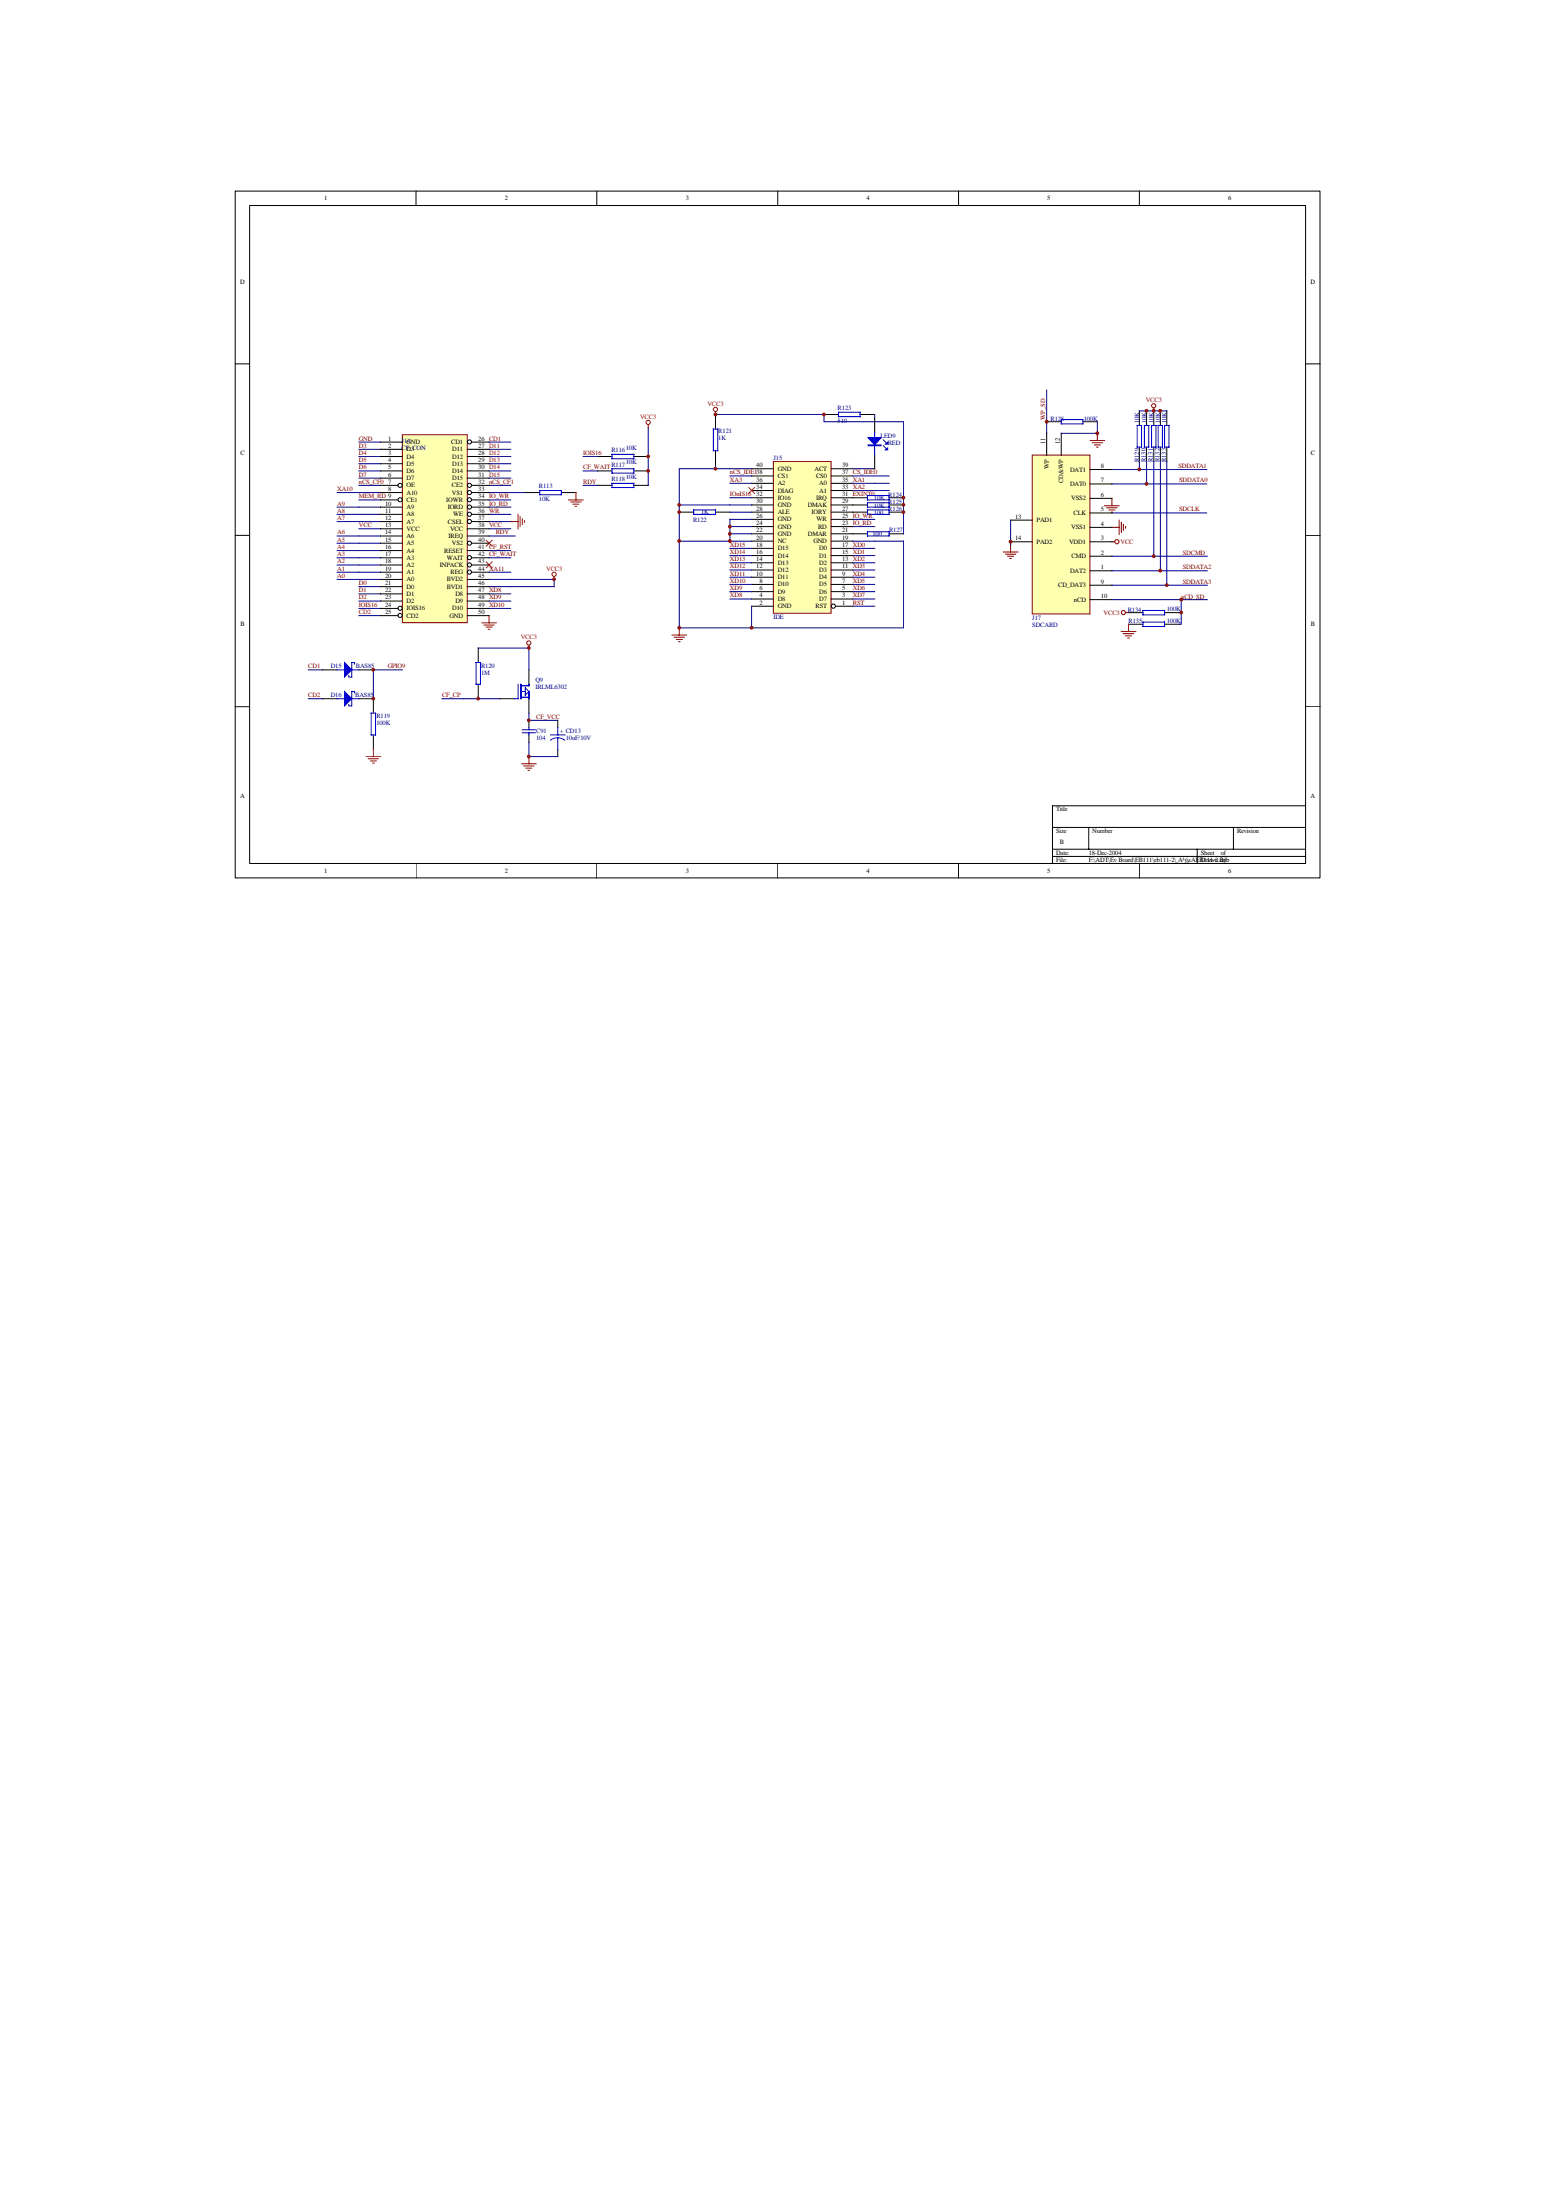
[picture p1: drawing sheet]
<svg xmlns="http://www.w3.org/2000/svg" width="210mm" height="297mm" viewBox="0 0 210 297" stroke-linecap="round" stroke-linejoin="round" font-family="sans-serif">
<g fill="none" stroke="#000" stroke-width=".13">
<path d="M31.7 25.8h146.5v92.7h-146.5zM33.7 27.7h142.5v88.9h-142.5zM56.2 25.8v1.9M80.6 25.8v1.9M105 25.8v1.9M129.4 25.8v1.9M153.8 25.8v1.9M31.7 49.1h2M176.3 49.1h1.9M31.7 72.3h2M70.9 66.5h2M75.8 66.5h1.9"/>
<path d="M80.7 61.6h1.9M80.7 63.6h1.9M80.7 65.5h1.9M85.6 61.6h1.9M85.6 63.6h1.9M85.6 65.5h1.9M176.3 72.3h1.9M31.7 95.4h2M176.3 95.4h1.9M56.2 116.6v2M80.6 116.6v2M105 116.6v2"/>
<path d="M129.4 116.6v2M142.1 111.7h34.2M142.1 114.7h34.2M142.1 115.6h34.2M147 111.7v3M153.8 116.6v2M161.6 114.7v1.9M166.5 111.7v3M176.3 108.8h-34.2v7.8"/>
</g>
<g fill="none" stroke="#000080" stroke-width=".13">
<path d="M48.5 59.7h2.9M66 59.7h2.9M87.5 57.7v7.8M45.5 66.5h5.9M45.5 68.5h5.9M45.5 69.4h5.9M45.5 70.4h5.9M45.5 72.4h5.9M45.5 73.3h5.9M45.5 74.3h5.9M45.5 75.3h5.9M45.5 76.3h5.9"/>
<path d="M45.5 77.3h5.9M45.5 78.2h5.9M48.5 60.7h2.9M48.5 61.6h2.9M48.5 62.6h2.9M48.5 63.6h2.9M48.5 64.6h2.9M48.5 65.5h2.9M48.5 67.5h2.9M48.5 71.4h2.9M48.5 79.2h2.9M66 60.7h2.9"/>
<path d="M66 61.6h2.9M66 62.6h2.9M66 63.6h2.9M66 64.6h2.9M66 65.5h2.9M66 66.5h4.9M66 67.5h2.9M66 68.5h2.9M66 69.4h2.9M66 70.4h2.9M66 71.4h2.9M66 72.4h3.5"/>
<path d="M66 74.3h2.9M66 75.3h2.9M66 77.3h2.9M66 78.2h8.8M66 79.2h8.8M78.7 61.6h2M78.7 63.6h2M78.7 65.5h2M48.5 80.2h2.9M48.5 81.2h2.9M48.5 82.1h2.9M48.5 83.1h2.9"/>
<path d="M66 80.2h2.9M66 81.2h2.9M66 82.1h2.9"/>
</g>
<g fill="none" stroke="#bf0000" stroke-width=".13">
<path d="M87.5 57.3v.4M68.9 70.4h1M69.9 69.4v2M70.2 69.7v1.4M70.5 70v.8M70.8 70.3v.2M74.8 77.9v.3M76.8 67.5h1.9M77 67.8h1.4M77.3 68.1h.8M77.6 68.4h.2M77.7 66.5v1"/>
<path d="M65 84.1h2M65.3 84.4h1.4M65.6 84.7h.8M65.9 85h.2M66 83.1v1"/>
<circle cx="87.5" cy="57" r=".29"/>
<circle cx="74.8" cy="77.5" r=".29"/>
</g>
<path d="M72.9 66.2h2.9v.6h-2.9zM82.6 61.3h3v.6h-3zM82.6 63.3h3v.6h-3zM82.6 65.3h3v.5h-3z" fill="none" stroke="#00f" stroke-width=".13"/>
<path d="M65.6 73l.8 .7M65.6 75.9l.8 .8M66.4 73l-.8 .7M66.4 75.9l-.8 .8" fill="none" stroke="#f00" stroke-width=".13"/>
<path d="M104.4 62.3h7.8v20.5h-7.8z" fill="#ffffb0"/>
<g fill="none" stroke="#800000" stroke-width=".13">
<path d="M147.2 59.5h1.9M147.4 59.8h1.4M148.1 58.5v1M155.7 55.1v.4M104.4 62.3h7.8v20.5h-7.8zM135.4 74.5h2M135.7 74.8h1.4M136 75.1h.8M136.3 75.4h.2M136.4 73.6v.9M147.7 60.1h.8M148 60.4h.2"/>
<path d="M149.1 68.3h2M149.4 68.6h1.4M149.7 68.9h.8M150 69.2h.2M150.1 73.2h.4M150.1 67.3v1M150.1 71.2h1M151.1 70.2v2M151.4 70.5v1.4M151.6 70.8v.8M151.9 71.1v.2M151.4 85.3h1.9"/>
<path d="M151.6 85.6h1.4M151.9 82.7h.4M151.9 85.9h.8M152.2 86.1h.2M152.3 84.3v1"/>
<circle cx="155.7" cy="54.8" r=".29"/>
<circle cx="150.8" cy="73.1" r=".29"/>
<circle cx="151.6" cy="82.7" r=".28"/>
</g>
<g fill="none" stroke="#000" stroke-width=".13">
<path d="M96.6 56v1.9M111.2 56h2M116.1 56h2M118.1 56.5v1.9M141.3 56.9h2M146.2 56.9h1.9M153.8 55.5v1.9M154.8 55.5v1.9M155.7 55.5v1.9M156.6 55.5v1.9M157.5 55.5v1.9M91.7 69.2h1.9"/>
<path d="M96.6 69.2h1.9M96.6 60.9v1.9M101.5 79.9h2.9M101.5 78.9h2.9M101.5 77.9h2.9M101.5 77h2.9M101.5 76h2.9M101.5 75h2.9M101.5 74h2.9M101.5 73.1h2.9M101.5 72.1h2.9M101.5 71.1h2.9"/>
<path d="M101.5 70.1h2.9M101.5 69.2h2.9M101.5 68.2h2.9M101.5 67.2h2.9M101.5 66.2h2.9M101.5 65.3h2.9M101.5 64.3h2.9M101.5 63.3h2.9M112.2 79.9h2.9M112.2 78.9h2.9M112.2 77.9h2.9M112.2 77h2.9"/>
<path d="M112.2 76h2.9M112.2 75h2.9M112.2 74h2.9M112.2 73.1h2.9M112.2 72.1h4.9M112.2 71.1h2.9M112.2 70.1h2.9M112.2 69.2h4.9M112.2 68.2h4.9M112.2 67.2h4.9M112.2 66.2h2.9M112.2 65.3h2.9"/>
<path d="M112.2 64.3h2.9M112.2 63.3h2.9M118.1 61.3v2M120 72.1h2M120 69.2h2M120 68.2h2M120 67.2h2M153.8 60.4v1.9M154.8 60.4v1.9M155.7 60.4v1.9M156.6 60.4v1.9M157.5 60.4v1.9"/>
<path d="M43.6 94.3h1.9M43.6 90.4h1.9M48.5 94.3h1.9v2M48.5 90.4h1.9M50.4 99.2v2M64.6 87.5v2M64.6 92.4v1.9M67.5 94.3h1.9M71.4 90.4v2M71.4 94.3v2M71.4 97.3v1M71.4 99.2v1"/>
<path d="M75.3 97.3v1M101.5 81.9h2.9M101.5 80.9h2.9M112.2 80.9h2.9M112.8 81.9h2.3M152.3 82.7h2M152.3 84.3h2M157.2 82.7h2M157.2 84.3h2M75.3 101.2v1"/>
<circle cx="112.5" cy="81.8" r=".29"/>
</g>
<g fill="none" stroke="#000080" stroke-width=".13">
<path d="M96.6 56h14.6v.9h10.8v15.2M118.1 56v.5M141.3 52.7v5.8M148.1 56.9v1.6h-4.8M153.8 55.5h3.7M74.8 78.2v1M91.7 73.1v11.7h9.8v-2.9M96.6 62.8v.5M98.5 64.3h3M98.5 65.3h3M98.5 69.2h3M98.5 71.1h3"/>
<path d="M98.5 72.1h3M98.5 73.1h3M98.5 74h3M98.5 75h3M98.5 76h3M98.5 77h3M98.5 77.9h3M98.5 78.9h3M98.5 79.9h3M98.5 67.2h3M101.5 68.2h-9.8v4.9h6.8v-3h3M101.5 63.3h-9.8v4.9"/>
<path d="M115.1 73.1h6.9v11.7h-20.5M115.1 63.3h3M115.1 64.3h4.9M115.1 65.3h4.9M115.1 70.1h3M115.1 71.1h3M115.1 74h3M115.1 75h3M115.1 76h3M115.1 77h3M115.1 77.9h3M115.1 78.9h3"/>
<path d="M115.1 79.9h3M115.1 66.2h4.9M136.4 70.2v3.4M150.1 77.1h12.9M150.1 63.4h12.8M150.1 65.3h12.8M150.1 69.3h12.8M150.1 75.1h12.9M150.1 79h12.9M153.8 62.3v1.1M154.8 62.3v3M155.7 62.3v12.8"/>
<path d="M156.6 62.3v14.8M157.5 62.3v16.7M41.6 90.4h2M41.6 94.3h2M54.3 90.4h-3.9v3.9M59.7 94.3h7.8M64.6 87.5h6.8v2.9M71.4 96.3v1h3.9M98.5 80.9h3M115.1 80.9h3M115.1 81.9h3M150.1 81h12.9"/>
<path d="M159.2 82.7h.2M159.4 81v3.3h-.2M71.4 100.2v2h3.9"/>
</g>
<g fill="none" stroke="#bf0000" stroke-width=".13">
<path d="M96.6 55.6v.4M71.4 87.1v.4M90.7 85.7h2M91 86h1.4M91.3 86.3h.8M91.6 86.6h.2M91.7 84.8v.9M70.4 103.1h2M70.7 103.4h1.4M71 103.7h.8M71.3 104h.2M71.4 102.2v.9"/>
<circle cx="96.6" cy="55.3" r=".29"/>
<circle cx="71.4" cy="86.8" r=".29"/>
</g>
<g fill="none" stroke="#00f" stroke-width=".13">
<path d="M96.3 57.9h.6v3h-.6zM113.2 55.7h2.9v.6h-2.9zM118.1 58.4v2.9M119.2 59.4l.4 .4M143.3 56.7h2.9v.5h-2.9zM153.5 57.4h.6v3h-.6zM154.5 57.4h.6v3h-.6zM155.4 57.4h.6v3h-.6zM156.3 57.4h.6v3h-.6zM157.2 57.4h.6v3h-.6zM93.6 68.9h3v.5h-3zM117.1 68.9h2.9v.5h-2.9z"/>
<path d="M117.1 66.9h2.9v.6h-2.9zM117.1 67.9h2.9v.6h-2.9zM117.1 71.8h2.9v.6h-2.9zM119.2 60.2l.4 .4M45.5 94.3h1M45.5 90.4h1M47.5 94.3h1M47.5 90.4h1M47.9 89.7v-.2h-.4v1.9h-.4v-.2M47.9 93.6v-.2h-.4v1.9h-.4v-.2M50.1 96.3h.6v2.9h-.6zM64.3 89.5h.6v2.9h-.6z"/>
<path d="M69.9 92.4v1.9h-.5M70.3 92.4v1.9M70.3 94.1h1.1M70.3 93.4h.6M70.5 98.9h1.8M70.5 98.5h1.8M70.9 92.9l.5 .5-.5 .5zM71.4 92.4v.2h-1.1M71.4 93.4v.9M71.4 98.3v.2M71.4 98.9v.3M74.3 99.9a1.59 1.59 0 0 1 1.9 0"/>
<path d="M74.3 99.2h2M75.3 98.3v.9M75.3 99.6v1.6M154.3 82.4h2.9v.6h-2.9zM154.3 84h2.9v.6h-2.9z"/>
</g>
<path d="M101.1 65.8l.8 .8M101.9 65.8l-.8 .8M49.4 102.2h2M49.7 102.4h1.4M50 102.7h.8M50.3 103h.2M50.4 101.2v1" fill="none" stroke="#f00" stroke-width=".13"/>
<g fill="#00f" stroke="#00f" stroke-width=".13">
<path d="M117.2 59.1h1.7l-.8 1z"/>
<path d="M119.5 60.7l.3-.2v.2z"/>
<path d="M119.5 60l.3-.3v.3z"/>
<path d="M46.5 89.5l1 .9-1 1z"/>
<path d="M46.5 93.4l1 .9-1 1z"/>
<path d="M117.2 60.1h1.7v.1h-1.7z" fill-rule="evenodd"/>
</g>
<g fill="#800000" stroke="#800000" stroke-width=".13">
<path d="M87.4 61.5h.2v.3h-.2z" fill-rule="evenodd"/>
<path d="M87.4 63.4h.2v.3h-.2z" fill-rule="evenodd"/>
<path d="M98.4 71h.2v.2h-.2z" fill-rule="evenodd"/>
<path d="M98.4 71.9h.2v.3h-.2z" fill-rule="evenodd"/>
<path d="M98.4 72.9h.2v.3h-.2z" fill-rule="evenodd"/>
<path d="M91.5 84.6h.3v.3h-.3z" fill-rule="evenodd"/>
<path d="M91.5 69h.3v.3h-.3z" fill-rule="evenodd"/>
<path d="M91.5 72.9h.3v.3h-.3z" fill-rule="evenodd"/>
<path d="M91.5 68h.3v.3h-.3z" fill-rule="evenodd"/>
<path d="M121.8 67.1h.3v.2h-.3z" fill-rule="evenodd"/>
<path d="M121.8 68h.3v.3h-.3z" fill-rule="evenodd"/>
<path d="M96.4 55.8h.3v.3h-.3z" fill-rule="evenodd"/>
<path d="M96.4 63.2h.3v.2h-.3z" fill-rule="evenodd"/>
<path d="M50.3 94.2h.2v.3h-.2z" fill-rule="evenodd"/>
<path d="M50.3 90.3h.2v.3h-.2z" fill-rule="evenodd"/>
<path d="M154.6 55.3h.3v.3h-.3z" fill-rule="evenodd"/>
<path d="M155.6 55.3h.3v.3h-.3z" fill-rule="evenodd"/>
<path d="M153.7 63.2h.2v.3h-.2z" fill-rule="evenodd"/>
<path d="M154.6 65.2h.3v.3h-.3z" fill-rule="evenodd"/>
<path d="M155.6 75h.3v.2h-.3z" fill-rule="evenodd"/>
<path d="M157.4 78.9h.2v.2h-.2z" fill-rule="evenodd"/>
<path d="M64.4 94.2h.3v.3h-.3z" fill-rule="evenodd"/>
<path d="M71.2 87.4h.3v.2h-.3z" fill-rule="evenodd"/>
<path d="M71.2 97.1h.3v.3h-.3z" fill-rule="evenodd"/>
<path d="M71.2 102h.3v.3h-.3z" fill-rule="evenodd"/>
<path d="M74.7 78.1h.2v.2h-.2z" fill-rule="evenodd"/>
<path d="M121.8 69h.3v.3h-.3z" fill-rule="evenodd"/>
<path d="M111.1 55.8h.2v.3h-.2z" fill-rule="evenodd"/>
<circle cx="101.5" cy="84.8" r=".18"/>
<circle cx="148.1" cy="58.5" r=".18"/>
<circle cx="141.3" cy="56.9" r=".19"/>
<circle cx="159.5" cy="81" r=".18"/>
<circle cx="159.5" cy="82.7" r=".18"/>
<circle cx="156.6" cy="55.5" r=".18"/>
<circle cx="156.6" cy="77" r=".19"/>
</g>
<path d="M139.4 61.5h7.7v21.4h-7.7z" fill="#ffffb0"/>
<path d="M139.3 61.4h7.8v21.5h-7.8z" fill="none" stroke="#800000" stroke-width=".13"/>
<g fill="none" stroke="#000" stroke-width=".13">
<path d="M141.3 58.5v2.9M143.3 58.5v2.9M136.4 73.2h2.9M136.4 70.2h2.9M147.2 77.1h2.9M147.2 75.1h2.9M147.2 73.2h2.9M147.2 71.2h2.9M147.2 69.3h2.9M147.2 67.3h2.9M147.2 65.3h2.9M147.2 63.4h2.9"/>
<path d="M147.2 79h2.9M147.2 81h2.9"/>
</g>
<path d="M136.3 73h.2v.3h-.2z" fill-rule="evenodd" fill="#800000" stroke="#800000" stroke-width=".13"/>
<path d="M54.3 58.7h8.8v25.4h-8.8z" fill="#ffffb0"/>
<path d="M54.3 58.7h8.8v25.4h-8.8z" fill="none" stroke="#800000" stroke-width=".13"/>
<g fill="none" stroke="#000" stroke-width=".13">
<path d="M51.4 59.7h2.9M63.7 59.7h2.3M51.4 65.5h2.3M51.4 66.5h2.9M51.4 67.5h2.3M51.4 68.5h2.9M51.4 69.4h2.9M51.4 70.4h2.9M51.4 71.4h2.9M51.4 79.2h2.9M51.4 60.7h2.9M51.4 61.6h2.9"/>
<path d="M51.4 62.6h2.9M51.4 63.6h2.9M51.4 64.6h2.9M51.4 72.4h2.9M51.4 73.3h2.9M51.4 74.3h2.9M51.4 75.3h2.9M51.4 76.3h2.9M51.4 77.3h2.9M51.4 78.2h2.9M63.1 71.4h2.9M63.1 79.2h2.9"/>
<path d="M63.1 60.7h2.9M63.1 61.6h2.9M63.1 62.6h2.9M63.1 63.6h2.9M63.1 64.6h2.9M63.1 72.4h2.9M63.1 74.3h2.9M63.1 78.2h2.9M63.7 65.5h2.3M63.7 66.5h2.3M63.7 67.5h2.3M63.7 68.5h2.3"/>
<path d="M63.7 69.4h2.3M63.7 70.4h2.3M63.7 73.3h2.3M63.7 75.3h2.3M63.7 76.3h2.3M63.7 77.3h2.3M51.4 80.2h2.9M51.4 81.2h2.9M51.4 82.1h2.3M51.4 83.1h2.3M63.1 80.2h2.9M63.1 81.2h2.9"/>
<path d="M63.1 82.1h2.9M63.1 83.1h2.9"/>
<circle cx="63.4" cy="59.7" r=".28"/>
<circle cx="54" cy="67.5" r=".28"/>
<circle cx="54" cy="65.5" r=".28"/>
<circle cx="63.4" cy="77.2" r=".28"/>
<circle cx="63.4" cy="68.5" r=".28"/>
<circle cx="63.4" cy="76.3" r=".28"/>
<circle cx="63.4" cy="69.4" r=".28"/>
<circle cx="63.4" cy="70.4" r=".28"/>
<circle cx="63.4" cy="75.3" r=".28"/>
<circle cx="63.4" cy="66.5" r=".28"/>
<circle cx="63.4" cy="67.5" r=".28"/>
<circle cx="63.4" cy="73.3" r=".28"/>
<circle cx="63.4" cy="65.5" r=".28"/>
<circle cx="54" cy="83.1" r=".28"/>
<circle cx="54" cy="82.1" r=".28"/>
</g>
<g font-size=".9">
<text x="43.8" y="27.1">1</text>
<text x="68.2" y="27.1">2</text>
<text x="92.6" y="27.1">3</text>
<text x="117" y="27.1">4</text>
<text x="141.4" y="27.1">5</text>
<text x="165.8" y="27.1">6</text>
<text x="32.4" y="38.3">D</text>
<text x="176.9" y="38.3">D</text>
<text x="52.4" y="59.5">1</text>
<text x="60.9" y="60">CD1</text>
<text x="64.6" y="59.5">26 CD1</text>
<text x="141.1" y="60" transform="rotate(-90 141.1 60)">11</text>
<text x="143" y="60" transform="rotate(-90 143 60)">12</text>
<text x="32.4" y="61.4">C</text>
<text x="52.4" y="65.3">7</text>
<text x="52.4" y="60.5">2</text>
<text x="52.4" y="61.4">3</text>
<text x="52.4" y="62.4">4</text>
<text x="52.4" y="63.4">5</text>
<text x="52.4" y="64.3">6</text>
<text x="54.9" y="65.8">OE</text>
<text x="54.9" y="61.9">D4</text>
<text x="54.9" y="62.9">D5</text>
<text x="54.9" y="63.9">D6</text>
<text x="54.9" y="64.8">D7</text>
<text x="61" y="65.8">CE2</text>
<text x="61" y="60.9">D11</text>
<text x="61" y="61.9">D12</text>
<text x="61" y="62.9">D13</text>
<text x="61" y="63.9">D14</text>
<text x="61" y="64.8">D15</text>
<text x="64.6" y="60.5">27 D11</text>
<text x="64.6" y="61.4">28 D12</text>
<text x="64.6" y="62.4">29 D13</text>
<text x="64.6" y="63.4">30 D14</text>
<text x="64.6" y="64.3">31 D15</text>
<text x="64.6" y="65.3">32 nCS_CF1</text>
<text x="102.1" y="65">36</text>
<text x="102.1" y="63.1">40</text>
<text x="105" y="65.5">A2</text>
<text x="105" y="64.5">CS1</text>
<text x="105" y="63.6">GND</text>
<text x="109.9" y="63.6">ACT</text>
<text x="110.2" y="64.5">CS0</text>
<text x="110.6" y="65.5">A0</text>
<text x="113.7" y="65">35 XA1</text>
<text x="113.7" y="64.1">37 CS_IDE0</text>
<text x="113.7" y="63.1">39</text>
<text x="141.6" y="63.3" transform="rotate(-90 141.6 63.3)">WP</text>
<text x="143.5" y="65.2" transform="rotate(-90 143.5 65.2)">CD&amp;WP</text>
<text x="144.4" y="65.6">DAT0</text>
<text x="144.4" y="63.7">DAT1</text>
<text x="148.6" y="65.1">7</text>
<text x="148.6" y="63.2">8</text>
<text x="176.9" y="61.4">C</text>
<text x="52" y="68.3">10</text>
<text x="52" y="69.2">11</text>
<text x="52" y="70.2">12</text>
<text x="52" y="71.2">13</text>
<text x="52.4" y="66.3">8</text>
<text x="54.9" y="66.8">A10</text>
<text x="54.9" y="67.8">CE1</text>
<text x="54.9" y="68.7">A9</text>
<text x="54.9" y="69.7">A8</text>
<text x="54.9" y="70.7">A7</text>
<text x="54.9" y="71.7">VCC</text>
<text x="60.2" y="67.8">IOWR</text>
<text x="60.4" y="68.7">IORD</text>
<text x="60.5" y="70.7">CSEL</text>
<text x="60.7" y="71.7">VCC</text>
<text x="61" y="66.8">VS1</text>
<text x="61.2" y="69.7">WE</text>
<text x="64.6" y="71.2">38 VCC</text>
<text x="64.6" y="66.3">33</text>
<text x="64.6" y="67.3">34 IO_WR</text>
<text x="64.6" y="68.3">35 IO_RD</text>
<text x="64.6" y="69.2">36 WR</text>
<text x="64.6" y="70.2">37</text>
<text x="102.1" y="71.9">22</text>
<text x="102.1" y="70.9">24</text>
<text x="102.1" y="69.9">26</text>
<text x="102.1" y="68.9">28</text>
<text x="102.1" y="68">30</text>
<text x="102.1" y="67">32</text>
<text x="102.1" y="66">34</text>
<text x="105" y="71.4">GND</text>
<text x="105" y="70.4">GND</text>
<text x="105" y="69.4">ALE</text>
<text x="105" y="68.5">GND</text>
<text x="105" y="67.5">IO16</text>
<text x="105" y="66.5">DIAG</text>
<text x="109" y="68.5">DMAK</text>
<text x="109.5" y="69.4">IORY</text>
<text x="110.2" y="67.5">IRQ</text>
<text x="110.2" y="70.4">WR</text>
<text x="110.4" y="71.4">RD</text>
<text x="110.6" y="66.5">A1</text>
<text x="113.7" y="71.9">21</text>
<text x="113.7" y="70.9">23 IO_RD</text>
<text x="113.7" y="69.9">25 IO_WR</text>
<text x="113.7" y="68.9">27</text>
<text x="113.7" y="67">31 EXINT0</text>
<text x="113.7" y="66">33 XA2</text>
<text x="113.7" y="68">29</text>
<text x="137" y="70">13</text>
<text x="139.9" y="70.5">PAD1</text>
<text x="144.6" y="71.5">VSS1</text>
<text x="144.6" y="67.6">VSS2</text>
<text x="144.9" y="69.5">CLK</text>
<text x="148.6" y="71">4</text>
<text x="148.6" y="67.1">6</text>
<text x="148.6" y="69">5</text>
<text x="52" y="72.2">14</text>
<text x="52" y="73.1">15</text>
<text x="52" y="74.1">16</text>
<text x="52" y="75.1">17</text>
<text x="52" y="76.1">18</text>
<text x="52" y="77">19</text>
<text x="54.9" y="72.6">A6</text>
<text x="54.9" y="73.6">A5</text>
<text x="54.9" y="74.6">A4</text>
<text x="54.9" y="75.6">A3</text>
<text x="54.9" y="76.6">A2</text>
<text x="54.9" y="77.5">A1</text>
<text x="59.4" y="76.6">INPACK</text>
<text x="60" y="74.6">RESET</text>
<text x="60.3" y="75.6">WAIT</text>
<text x="60.5" y="72.6">IREQ</text>
<text x="60.8" y="77.5">REG</text>
<text x="61" y="73.6">VS2</text>
<text x="64.6" y="72.2">39</text>
<text x="64.6" y="74.1">41 CF_RST</text>
<text x="64.6" y="76.1">43</text>
<text x="64.6" y="73.1">40</text>
<text x="64.6" y="77">44 XA11</text>
<text x="64.6" y="75.1">42 CF_WAIT</text>
<text x="102.1" y="77.7">10</text>
<text x="102.1" y="76.8">12</text>
<text x="102.1" y="75.8">14</text>
<text x="102.1" y="74.8">16</text>
<text x="102.1" y="73.8">18</text>
<text x="102.1" y="72.9">20</text>
<text x="105" y="77.2">D12</text>
<text x="105" y="76.3">D13</text>
<text x="105" y="75.3">D14</text>
<text x="105" y="74.3">D15</text>
<text x="105" y="73.3">NC</text>
<text x="105" y="72.3">GND</text>
<text x="109.1" y="72.3">DMAR</text>
<text x="109.8" y="73.3">GND</text>
<text x="110.6" y="77.2">D3</text>
<text x="110.6" y="76.3">D2</text>
<text x="110.6" y="75.3">D1</text>
<text x="110.6" y="74.3">D0</text>
<text x="113.7" y="77.7">9</text>
<text x="113.7" y="76.8">11 XD3</text>
<text x="113.7" y="75.8">13 XD2</text>
<text x="113.7" y="74.8">15 XD1</text>
<text x="113.7" y="73.8">17 XD0</text>
<text x="113.7" y="72.9">19</text>
<text x="137" y="72.9">14</text>
<text x="139.9" y="73.4">PAD2</text>
<text x="144.3" y="73.4">VDD1</text>
<text x="144.4" y="77.3">DAT2</text>
<text x="144.6" y="75.4">CMD</text>
<text x="148.6" y="76.9">1</text>
<text x="148.6" y="74.9">2</text>
<text x="148.6" y="72.9">3</text>
<text x="52" y="79">21</text>
<text x="52" y="80">22</text>
<text x="52" y="80.9">23</text>
<text x="52" y="81.9">24</text>
<text x="52" y="82.9">25</text>
<text x="52" y="78">20</text>
<text x="54.9" y="79.5">D0</text>
<text x="54.9" y="80.5">D1</text>
<text x="54.9" y="81.4">D2</text>
<text x="54.9" y="82.4">IOIS16</text>
<text x="54.9" y="83.4">CD2</text>
<text x="54.9" y="78.5">A0</text>
<text x="60.3" y="78.5">BVD2</text>
<text x="60.3" y="79.5">BVD1</text>
<text x="60.7" y="83.4">GND</text>
<text x="61" y="82.4">D10</text>
<text x="61.5" y="80.5">D8</text>
<text x="61.5" y="81.4">D9</text>
<text x="64.6" y="81.9">49 XD10</text>
<text x="64.6" y="78">45</text>
<text x="64.6" y="79">46</text>
<text x="64.6" y="80">47 XD8</text>
<text x="64.6" y="80.9">48 XD9</text>
<text x="64.6" y="82.9">50</text>
<text x="102.5" y="81.6">2</text>
<text x="102.5" y="80.7">4</text>
<text x="102.5" y="79.7">6</text>
<text x="102.5" y="78.7">8</text>
<text x="105" y="82.1">GND</text>
<text x="105" y="81.2">D8</text>
<text x="105" y="80.2">D9</text>
<text x="105" y="79.2">D10</text>
<text x="105" y="78.2">D11</text>
<text x="110.1" y="82.1">RST</text>
<text x="110.6" y="81.2">D7</text>
<text x="110.6" y="80.2">D6</text>
<text x="110.6" y="79.2">D5</text>
<text x="110.6" y="78.2">D4</text>
<text x="113.7" y="81.6">1</text>
<text x="113.7" y="80.7">3</text>
<text x="113.7" y="79.7">5</text>
<text x="113.7" y="78.7">7</text>
<text x="142.8" y="79.3">CD_DAT3</text>
<text x="145" y="81.2">nCD</text>
<text x="148.6" y="78.8">9</text>
<text x="148.6" y="80.8">10</text>
<text x="32.4" y="84.6">B</text>
<text x="177" y="84.6">B</text>
<text x="32.4" y="107.7">A</text>
<text x="176.9" y="107.7">A</text>
<text x="142.6" y="109.6">Title</text>
<text x="142.6" y="112.5">Size</text>
<text x="143" y="113.9">B</text>
<text x="147.4" y="112.5">Number</text>
<text x="167" y="112.5">Revision</text>
<text x="43.8" y="117.9">1</text>
<text x="68.2" y="117.9">2</text>
<text x="92.6" y="117.9">3</text>
<text x="117" y="117.9">4</text>
<text x="141.4" y="117.9">5</text>
<text x="142.6" y="115.4">Date:</text>
<text x="142.6" y="116.4">File:</text>
<text x="147" y="115.4">18-Dec-2004</text>
<text x="147" y="116.4">F:\ADT\Ev Board\EB111\eb111-2\¸Ä¹ýµÄEB111-2.By:</text>
<text x="162.1" y="116.4">Drawn ddb</text>
<text x="162.1" y="115.4">Sheet</text>
<text x="164.8" y="115.4">of</text>
<text x="165.8" y="117.9">6</text>
</g>
<g font-size=".9" fill="#800000">
<text x="48.5" y="59.5">GND</text>
<text x="141.1" y="56.7" transform="rotate(-90 141.1 56.7)">WP_SD</text>
<text x="154.7" y="54.3">VCC3</text>
<text x="48.5" y="60.5">D3</text>
<text x="48.5" y="61.4">D4</text>
<text x="48.5" y="62.4">D5</text>
<text x="48.5" y="63.4">D6</text>
<text x="48.5" y="64.3">D7</text>
<text x="48.5" y="65.3">nCS_CF0</text>
<text x="78.7" y="61.4">IOIS16</text>
<text x="78.7" y="63.4">CF_WAIT</text>
<text x="78.7" y="65.3">RDY</text>
<text x="98.5" y="65">XA3</text>
<text x="98.5" y="64.1">nCS_IDE138</text>
<text x="159.1" y="63.2">SDDATA1</text>
<text x="159.2" y="65.1">SDDATA0</text>
<text x="45.5" y="70.2">A7</text>
<text x="45.5" y="69.2">A8</text>
<text x="45.5" y="68.3">A9</text>
<text x="45.5" y="66.3">XA10</text>
<text x="48.5" y="71.2">VCC</text>
<text x="48.5" y="67.3">MEM_RD 9</text>
<text x="98.5" y="67">IOnIS16</text>
<text x="159.2" y="69">SDCLK</text>
<text x="45.5" y="77">A1</text>
<text x="45.5" y="76.1">A2</text>
<text x="45.5" y="75.1">A3</text>
<text x="45.5" y="74.1">A4</text>
<text x="45.5" y="73.1">A5</text>
<text x="45.5" y="72.2">A6</text>
<text x="66.9" y="72.2">RDY</text>
<text x="98.5" y="77.7">XD11</text>
<text x="98.5" y="76.8">XD12</text>
<text x="98.5" y="75.8">XD13</text>
<text x="98.5" y="74.8">XD14</text>
<text x="98.5" y="73.8">XD15</text>
<text x="115.1" y="77.7">XD4</text>
<text x="151.3" y="73.4">VCC</text>
<text x="159.7" y="76.9">SDDATA2</text>
<text x="159.7" y="74.9">SDCMD</text>
<text x="45.5" y="78">A0</text>
<text x="48.5" y="81.9">IOIS16</text>
<text x="48.5" y="82.9">CD2</text>
<text x="48.5" y="79">D0</text>
<text x="48.5" y="80">D1</text>
<text x="48.5" y="80.9">D2</text>
<text x="98.5" y="80.7">XD8</text>
<text x="98.5" y="79.7">XD9</text>
<text x="98.5" y="78.7">XD10</text>
<text x="115.1" y="78.7">XD5</text>
<text x="115.1" y="79.7">XD6</text>
<text x="115.1" y="80.7">XD7</text>
<text x="115.1" y="81.6">RST</text>
<text x="149" y="83">VCC3</text>
<text x="159.4" y="80.9">nCD_SD</text>
<text x="159.7" y="78.8">SDDATA3</text>
<text x="41.6" y="90.2">CD1</text>
<text x="41.6" y="94.1">CD2</text>
<text x="52.3" y="90.2">GPIO9</text>
<text x="59.7" y="94.1">CF_CP</text>
<text x="72.4" y="97">CF_VCC</text>
</g>
<g font-size=".9" fill="#000080">
<text x="54.2" y="59.8">J1GND</text>
<text x="55" y="59.8">4</text>
<text x="97" y="58.5">R121</text>
<text x="97" y="59.4">1K</text>
<text x="113.1" y="55.4">R123</text>
<text x="113.1" y="57.1">510</text>
<text x="118.9" y="59.1">LED9</text>
<text x="141.8" y="56.8">R128</text>
<text x="146.3" y="56.8">100K</text>
<text x="153.8" y="57.2" transform="rotate(-90 153.8 57.2)">10K</text>
<text x="154.7" y="57.1" transform="rotate(-90 154.7 57.1)">10K</text>
<text x="155.7" y="57.1" transform="rotate(-90 155.7 57.1)">10K</text>
<text x="156.6" y="57.1" transform="rotate(-90 156.6 57.1)">10K</text>
<text x="157.5" y="57.1" transform="rotate(-90 157.5 57.1)">10K</text>
<text x="54.2" y="60.7">CFD3</text>
<text x="55.2" y="60.7">_CON</text>
<text x="72.7" y="65.9">R113</text>
<text x="82.5" y="61">R116</text>
<text x="82.5" y="63">R117</text>
<text x="82.5" y="64.9">R118</text>
<text x="84.5" y="60.7">10K</text>
<text x="84.5" y="62.7">10K</text>
<text x="84.5" y="64.6">10K</text>
<text x="104.4" y="62.1">J15</text>
<text x="119.8" y="60">RED</text>
<text x="153.8" y="62.4" transform="rotate(-90 153.8 62.4)">R129</text>
<text x="154.7" y="62.4" transform="rotate(-90 154.7 62.4)">R130</text>
<text x="155.6" y="62.4" transform="rotate(-90 155.6 62.4)">R131</text>
<text x="156.5" y="62.4" transform="rotate(-90 156.5 62.4)">R132</text>
<text x="157.4" y="62.4" transform="rotate(-90 157.4 62.4)">R133</text>
<text x="72.7" y="67.7">10K</text>
<text x="93.6" y="70.5">R122</text>
<text x="94.6" y="69.4">1K</text>
<text x="118" y="69.5">100</text>
<text x="118" y="67.5">10K</text>
<text x="118" y="68.6">10K</text>
<text x="119.9" y="69">R126</text>
<text x="119.9" y="67.1">R124</text>
<text x="119.9" y="68.1">R125</text>
<text x="120" y="71.9">R127</text>
<text x="117.8" y="72.3">100</text>
<text x="104.4" y="83.6">IDE</text>
<text x="139.3" y="83.7">J17</text>
<text x="152.2" y="82.6">R134</text>
<text x="157.5" y="82.5">100K</text>
<text x="139.3" y="84.7">SDCARD</text>
<text x="152.3" y="84.1">R135</text>
<text x="157.5" y="84.1">100K</text>
<text x="44.6" y="90.2">D15</text>
<text x="44.6" y="94.1">D16</text>
<text x="48" y="94.1">BAS85</text>
<text x="48" y="90.2">BAS85</text>
<text x="64.9" y="90.1">R120</text>
<text x="64.9" y="91.1">1M</text>
<text x="72.3" y="92.1">Q9</text>
<text x="72.3" y="93">IRLML6302</text>
<text x="50.8" y="97">R119</text>
<text x="50.8" y="97.9">100K</text>
<text x="72.4" y="98.9">C91</text>
<text x="72.4" y="99.9">104</text>
<text x="75.6" y="99">+ CD13</text>
<text x="76.4" y="99.9">10uF/10V</text>
</g>
<g font-size=".9" fill="#bf0000">
<text x="86.4" y="56.5">VCC3</text>
<text x="95.5" y="54.8">VCC3</text>
<text x="73.7" y="77">VCC3</text>
<text x="70.3" y="86.3">VCC3</text>
</g>
</svg>
